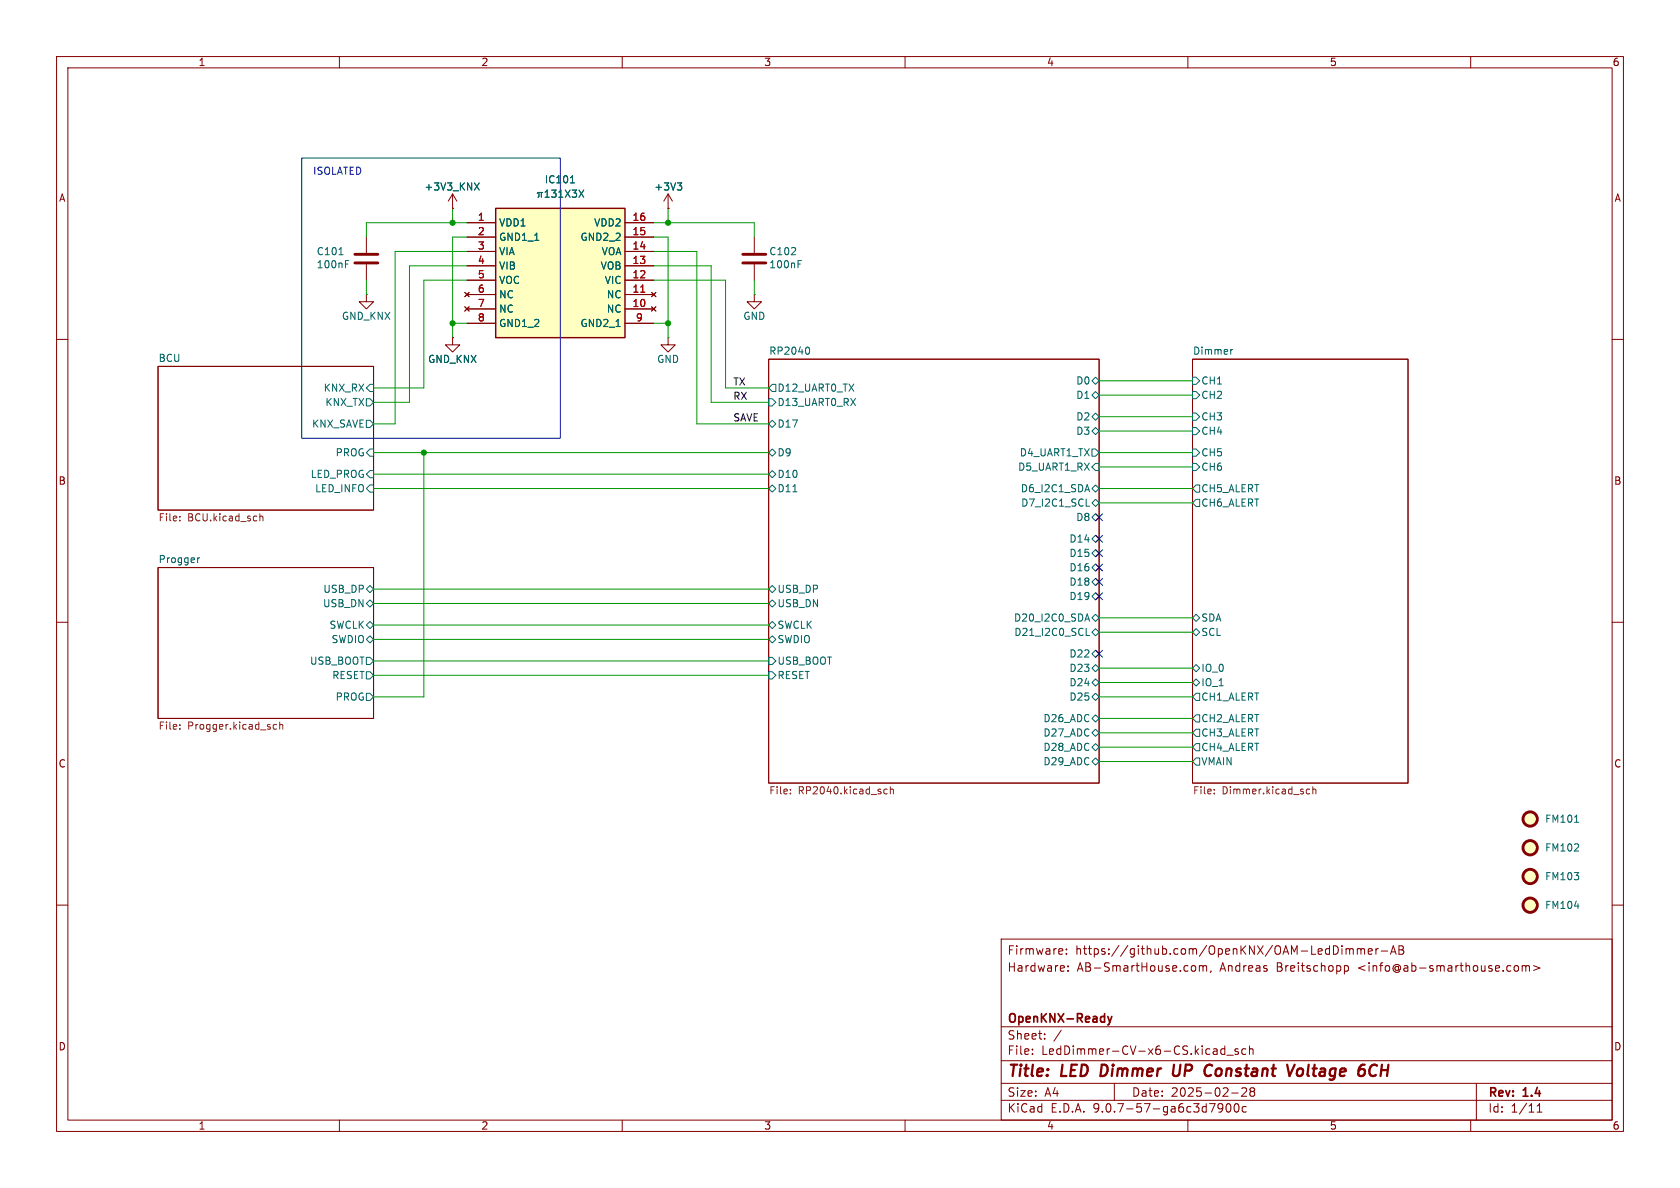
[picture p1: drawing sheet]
<svg xmlns="http://www.w3.org/2000/svg" width="297mm" height="210mm" viewBox="0 0 297 210" stroke-linecap="round" stroke-linejoin="round" font-family="sans-serif">
<g fill="none" stroke="#840000" stroke-width=".18">
<path d="M10 10h277v190h-277zM12 12h273v186h-273zM60 10v2M110 10v2M160 10v2M210 10v2M260 10v2M80 36.8h.1M80 34.3l-.8 1.3M80 34.3l.8 1.3M80 34.3v2.5M64.8 52.1v1.2h1.2l-1.2 1.3-1.3-1.3h1.3"/>
<path d="M64.8 52.1h.1M64.8 41.9v2.8M64.8 46.7v2.8M80 59.7v1.3h1.3l-1.3 1.2-1.3-1.2h1.3M80 59.7h.1M118.1 59.7v1.3h1.3l-1.3 1.2-1.3-1.2h1.3M118.1 59.7h.1M133.3 41.9v2.8M133.3 46.7v2.8M10 60h2M27.9 64.8h38.1v25.4h-38.1zM135.9 63.5h58.4v74.9h-58.4z"/>
<path d="M210.8 63.5h38.1v74.9h-38.1zM285 60h2M10 110h2M27.9 100.3h38.1v26.7h-38.1zM285 110h2M10 160h2M177 166h108v32h-108zM187.8 167.8l.1 .3-.7 .1M188.5 168.6v.1M188.5 167.8v.1M188.8 171.6v.1M188.8 170.8v.1"/>
<path d="M211.1 170.7l.3 .3v.4l-.3 .3M212 170.8l.5-.1 .2 .2M212 170.7v1M212.7 170.9l.2-.2 .3 .1 .1 .9M212.7 170.9v.8M214.1 171.6l-.1 .3M237.7 170.8l.4-.1 .3 .3v.4l-.2 .2h-.5M237.7 170.7v1.5M238 167.7v1M238 167.8l.4-.1 .2 .2M238.6 167.9l.2-.2 .4 .1v.9M238.6 167.9v.8"/>
<path d="M240 167.8l.4-.1 .2 .2M240 167.7v1M240.6 167.9l.2-.2 .4 .1v.9M240.6 167.9v.8M241.9 168.2l.7-.1-.1-.3-.4-.1-.2 .2 .1 .7h.5M243.2 167.7v1M243.7 167.7l-.3 .1-.2 .2M244.2 168.1h1.1M245.8 168.7l.5-1.5 .5 1.5M246 168.3h.7M247.3 167.2h.5l.2 .1 .1 .3-.3 .3a.4 .4 0 0 1 .4 .4 .4 .4 0 0 1-.3 .4h-.6zM247.3 167.9h.5"/>
<path d="M267.8 170.8l.4-.1 .3 .3v.4l-.3 .3-.4-.1-.1-.2v-.4zM269.1 170.8l.4-.1 .2 .2M269.1 170.7v1M269.7 170.9l.3-.2 .3 .1 .1 .9M269.7 170.9v.8M271.1 170.7l1.1 .4-1.1 .5M285 160h2M60 198v2M110 198v2M160 198v2M177 194.5h108M177 191.5h108"/>
<path d="M177 187.5h108M177 181.5h108M182.5 186.3v.1M182.5 185.5v.1M184.7 183.6v.1M184.7 182.8v.1M187.6 182.1l-1.3 2M197 191.5v3M210 198v2M216.2 195.7l-.3 .3h-.3l-.3-.3 .2-.5 .4-.1 .2 .1a.99 .99 0 0 1-.4 1.4h-.2M216.5 184.9v1.5M216.5 185.5l-.4-.1-.3 .3v.4l.2 .2h.5"/>
<path d="M216.9 186.5h1.1M216.9 195.2l.2-.1a.81 .81 0 0 1 .6 .6 .81 .81 0 0 1-.3 .8l-.2 .1a.81 .81 0 0 1-.3-1.4zM217.7 193.2h1.2M218.3 195.2l.2-.1a.81 .81 0 0 1 .6 .6 .81 .81 0 0 1-.3 .8l-.1 .1a.81 .81 0 0 1-.4-1.4zM218.9 185.5l-.4-.1-.2 .2 .1 .2 .5 .2v.3h-.6M219.5 192.4l.6-.1 .2 .1 .1 .3-.9 1.1h.9M220.2 185.5l-.4-.1-.3 .3v.4l.2 .2h.5M220.3 195.7l-.4-.1-.3 .3v.4l.1 .2h.6M220.9 185.5l.2-.1 .4 .1v.9M220.9 184.9v1.5M221.2 192.9l-.2-.2 .2-.4 .5 .1 .1 .2-.3 .3M221.2 192.9l-.2 .3v.5l.2 .1 .5-.1 .1-.2-.1-.4-.2-.2"/>
<path d="M221.2 192.9h.3M260 198v2M261 191.5v6.5M271.7 196.6h.9M271.7 195.5l.5-.4v1.5"/>
</g>
<path d="M194.8 188.2l-.3 2h.5M207.6 188.2l-.3 1.6 .2 .3a.66 .66 0 0 0 .9-.1M213.9 188.2l.4 .2M214.1 190l-.1 .1M228.9 188.2l-.9 2M229.4 189.1a.52 .52 0 0 1 .6-.2 .52 .52 0 0 1 .4 .4l-.1 .5a.55 .55 0 0 1-.5 .4 .55 .55 0 0 1-.5-.4zM243.4 188.4a.88 .88 0 0 0-1 0 .88 .88 0 0 0-.3 1 .69 .69 0 0 0 .3 .7 .69 .69 0 0 0 .8-.1" fill="none" stroke="#840000" stroke-width=".4"/>
<path d="M195.8 179.7l.4 1M196.6 179.7l-.4 1M196.2 180.7l-.1 .3-.3 .2" fill="none" stroke="#840000" stroke-width=".3"/>
<g fill="none" stroke="#006464" stroke-width=".18">
<path d="M83.9 32.3l.8 1.3M84.7 32.3l-.8 1.3M59.9 45h.7M61.1 46.7h.4M61.1 46.1h.6M141.1 46.7h.4M141.1 46.1h.6M64.8 74.3h.6l.6 .6-.6 .7h-.6zM64.8 70.5h.6l.6 .6-.6 .7h-.6zM65.4 67.9h.6v1.3h-.6l-.6-.6zM65.4 79.4h.6v1.2h-.6l-.6-.6zM135.9 70.5h.6l.7 .6-.7 .7h-.6z"/>
<path d="M136.5 74.3l.7 .6-.7 .7-.6-.7zM136.5 67.9h.7v1.3h-.7l-.6-.6zM142.8 61.4a.79 .79 0 0 1 0 1.2M193 69.9l.7-.7 .6 .7-.6 .6zM193 67.3l.7-.6 .6 .6-.6 .6zM193 76.2l.7-.6 .6 .6-.6 .6zM193 79.4h.7l.6 .6-.6 .6h-.7zM193 73.7l.7-.7 .6 .7-.6 .6zM210.8 69.2h.7l.6 .7-.6 .6h-.7zM210.8 66.7h.7l.6 .6-.6 .6h-.7zM210.8 73h.7l.6 .7-.6 .6h-.7zM210.8 79.4h.7l.6 .6-.6 .6h-.7z"/>
<path d="M210.8 75.6h.7l.6 .6-.6 .6h-.7zM217.9 61.8l-.3 .2M34.9 98.6v.9M35.3 98.6l-.4 .3M65.4 83.2h.6v1.3h-.6l-.6-.7zM65.4 85.7h.6v1.3h-.6l-.6-.6zM135.9 83.8l.6-.6 .7 .6-.7 .7zM135.9 80l.6-.6 .7 .6-.7 .6zM135.9 86.4l.6-.7 .7 .7-.7 .6zM140.2 86.9h.7M192 89.5h.6M192.2 85.7l.4 1.2"/>
<path d="M193 95.3l.7-.7 .6 .7-.6 .6zM193 97.8l.7-.6 .6 .6-.6 .6zM193 88.9l.7-.6 .6 .6-.6 .6zM193 91.4l.7-.6 .6 .6-.6 .7zM193 86.4l.7-.7 .6 .7-.6 .6zM193.7 81.9h.6v1.3h-.6l-.7-.6zM210.8 81.9h.7l.6 .7-.6 .6h-.7zM211.5 85.7h.6v1.3h-.6l-.7-.6zM211.5 88.3h.6v1.2h-.6l-.7-.6zM64.8 106.7l.6-.7 .6 .7-.6 .6zM64.8 104.1l.6-.6 .6 .6-.6 .7zM64.8 110.5l.6-.6 .6 .6-.6 .6z"/>
<path d="M64.8 118.7h.6l.6 .7-.6 .6h-.6zM64.8 113l.6-.6 .6 .6-.6 .7zM64.8 116.2h.6l.6 .6-.6 .7h-.6zM135.9 104.1l.6-.6 .7 .6-.7 .7zM135.9 106.7l.6-.7 .7 .7-.7 .6zM135.9 118.7h.6l.7 .7-.7 .6h-.6zM135.9 113l.6-.6 .7 .6-.7 .7zM135.9 116.2h.6l.7 .6-.7 .7h-.6zM136.5 109.9l.7 .6-.7 .6-.6-.6zM191.9 109.4h.6M192 112.3h.6M192.2 108.5l.4 1.3"/>
<path d="M193 109.2l.7-.6 .6 .6-.6 .7zM193 105.4l.7-.6 .6 .6-.6 .6zM193 102.9l.7-.7 .6 .7-.6 .6zM193 115.6l.7-.7 .6 .7-.6 .6zM193 111.8l.7-.7 .6 .7-.6 .6zM193 100.3l.7-.6 .6 .6-.6 .7zM193.7 117.5l.6 .6-.6 .6-.7-.6zM210.8 109.2l.7-.6 .6 .6-.6 .7zM210.8 118.1l.7-.6 .6 .6-.6 .6zM211.5 111.1l.6 .7-.6 .6-.7-.6zM64.8 122.6h.6l.6 .6-.6 .6h-.6zM193 123.2l.7-.6 .6 .6-.6 .6z"/>
<path d="M193 134.6l.7-.6 .6 .6-.6 .7zM193 129.5l.7-.6 .6 .6-.6 .7zM193 120.7l.7-.7 .6 .7-.6 .6zM193 127l.7-.6 .6 .6-.6 .6zM193.7 131.4l.6 .7-.6 .6-.7-.6zM210.8 120.7l.7-.7 .6 .7-.6 .6zM211.5 134h.6v1.3h-.6l-.7-.7zM211.5 122.6h.6v1.2h-.6l-.7-.6zM211.5 126.4h.6v1.2h-.6l-.7-.6zM211.5 128.9h.6v1.3h-.6l-.7-.7zM211.5 131.4h.6v1.3h-.6l-.7-.6zM278.4 145.4h.7"/>
<path d="M278.4 160.2h.7"/>
</g>
<g fill="none" stroke="#725600" stroke-width=".18">
<path d="M31.8 92v.1M31.8 91.3v.1M45.9 90.8v1.3M45.9 91.4l.2-.2 .3 .1 .1 .8M31.8 128.1v.1M31.8 128.8v.1M48.3 128.7l.2 .2 .4-.1M48.9 128.1h-.4l-.2 .2M49.4 128.2l.2-.1h.3l.1 .8M49.4 127.6v1.3M139.7 139.6v.1M156.9 139.6l-.4-.1-.2 .1"/>
<path d="M157.4 139.6l.2-.1 .3 .1v.7M157.4 139.1v1.2M214.7 139.6v.1M231.1 139.6h.4M232.1 139.6l.2-.1 .3 .1v.7M232.1 139.1v1.2M139.7 140.2v.1M156.3 140.2l.2 .1h.4M214.7 140.2v.1M231.1 140.3h.4"/>
</g>
<g fill="#ffffc2" stroke="#ffffc2" stroke-width=".18">
<circle cx="270.5" cy="144.8" r="1.27"/>
<circle cx="270.5" cy="160" r="1.27"/>
<circle cx="270.5" cy="149.9" r="1.27"/>
<circle cx="270.5" cy="154.9" r="1.27"/>
</g>
<g fill="none" stroke="#840000" stroke-width=".51">
<path d="M62.7 45h4.1M62.7 46.5h4.1M131.3 45h4.1M131.3 46.5h4.1"/>
<circle cx="270.5" cy="154.9" r="1.27"/>
<circle cx="270.5" cy="144.8" r="1.27"/>
<circle cx="270.5" cy="149.9" r="1.27"/>
<circle cx="270.5" cy="160" r="1.27"/>
</g>
<path d="M87.6 36.8h22.9v22.9h-22.9z" fill="#ffffc2"/>
<path d="M87.6 36.8h22.9v22.9h-22.9z" fill="none" stroke="#840000" stroke-width=".25"/>
<g fill="none" stroke="#840000" stroke-width=".18">
<path d="M80 36.8h.1M82.5 39.4h5.1M110.5 39.4h5.1M118.1 36.8h.1M118.1 34.3l-.8 1.3M118.1 34.3l.8 1.3M118.1 34.3v2.5M80 59.7h.1M82.2 51.7l.7 .8M82.2 54.2l.7 .8M82.5 41.9h5.1M82.5 44.5h5.1"/>
<path d="M82.5 47h5.1M82.5 49.5h5.1M82.5 52.1h5.1M82.5 54.6h5.1M82.5 57.2h5.1M82.9 51.7l-.7 .8M82.9 54.2l-.7 .8M110.5 41.9h5.1M110.5 44.5h5.1M110.5 47h5.1M110.5 49.5h5.1M110.5 52.1h5.1"/>
<path d="M110.5 54.6h5.1M110.5 57.2h5.1M115.2 51.7l.8 .8M115.2 54.2l.8 .8M116 51.7l-.8 .8M116 54.2l-.8 .8M133.3 52.1v1.2h1.3l-1.3 1.3-1.2-1.3h1.2M133.3 52.1h.1"/>
</g>
<path d="M113.3 51.7h.7" fill="none" stroke="#a90000" stroke-width=".18"/>
<g fill="none" stroke="#006464" stroke-width=".18">
<path d="M83.9 32.3l.8 1.3M84.7 32.3l-.8 1.3M95.3 34v.7l-.2 .2M95.7 34v.9M95.9 34h-.7l-.2 .2M96.4 34.9h.7M96.4 34l.3-.4v1.3M97.5 33.6h.8l-.4 .5 .3 .1v.5l-.1 .2-.6-.2M98.8 34.9h.7M98.8 34l.4-.4v1.3M99.9 33.6l.9 1.3M100.8 33.6l-.9 1.3"/>
<path d="M100.8 32.3h.8M101.1 31.2l.1-.1v1.2M101.1 33.6h.8l-.4 .5 .4 .1v.5l-.2 .2-.6-.2M102.4 33.6l.8 1.3M103.2 33.6l-.8 1.3M119.7 32.3h.8l-.4 .5M120.3 32.8l.2 .3v.3l-.2 .2"/>
</g>
<g fill="none" stroke="#009600" stroke-width=".18">
<path d="M80 36.8v2.6M82.5 39.4h-17.7v2.5M115.6 39.4h17.7v2.5M118.1 36.8v2.6M64.8 49.5v2.6M80 57.2h2.5M82.5 41.9h-2.5v17.8M82.5 44.5h-12.7v30.4h-3.8M82.5 49.5h-7.6v19.1h-8.9M82.5 47h-10.1v24.1h-6.4M115.6 41.9h2.5v17.8M115.6 44.5h7.6v30.4h12.7"/>
<path d="M115.6 49.5h12.7v19.1h7.6M115.6 47h10.1v24.1h10.2M115.6 57.2h2.5M133.3 49.5v2.6M194.3 69.9h16.5M194.3 73.7h16.5M194.3 67.3h16.5M194.3 76.2h16.5M66 86.4h69.9M66 80h69.9M66 83.8h69.9M74.9 80v43.2h-8.9"/>
<path d="M194.3 86.4h16.5M194.3 88.9h16.5M194.3 82.6h16.5M194.3 80h16.5M66 119.4h69.9M66 116.8h69.9M66 113h69.9M66 110.5h69.9M66 104.1h69.9M66 106.7h69.9M194.3 111.8h16.5M194.3 118.1h16.5"/>
<path d="M194.3 109.2h16.5M194.3 120.7h16.5M194.3 123.2h16.5M194.3 127h16.5M194.3 134.6h16.5M194.3 132.1h16.5M194.3 129.5h16.5"/>
</g>
<g fill="none" stroke="#000084" stroke-width=".18">
<path d="M193.7 90.8l1.2 1.2M193.7 99.7l1.2 1.2M193.7 97.2l1.2 1.2M193.7 94.6l1.2 1.3M194.9 90.8l-1.2 1.2M194.9 99.7l-1.2 1.2M194.9 97.2l-1.2 1.2M194.9 94.6l-1.2 1.3M193.7 115l1.2 1.2M193.7 102.3l1.2 1.2M193.7 104.8l1.2 1.2M194.9 115l-1.2 1.2"/>
<path d="M194.9 102.3l-1.2 1.2M194.9 104.8l-1.2 1.2"/>
</g>
<path d="M53.3 27.9h45.8v49.6h-45.8z" fill="none" stroke="#0000c2" stroke-width=".18"/>
<g fill="#009600" stroke="#009600" stroke-width=".18">
<circle cx="80" cy="39.4" r=".46"/>
<circle cx="118.1" cy="39.4" r=".46"/>
<circle cx="118.1" cy="57.2" r=".46"/>
<circle cx="80" cy="57.2" r=".46"/>
<circle cx="74.9" cy="80" r=".46"/>
</g>
<g font-size="2.8" fill="#840000">
<text x="178" y="190.9">Title:</text>
<text x="187.7" y="190.9">LED</text>
<text x="195.4" y="190.9">Dimmer</text>
<text x="209" y="190.9">UP</text>
<text x="215.4" y="190.9">Constant</text>
<text x="230.9" y="190.9">Voltage</text>
<text x="244.2" y="190.9">6CH</text>
</g>
<g font-size="2.1" fill="#840000">
<text x="178" y="172">Hardware:</text>
<text x="178" y="169">Firmware:</text>
<text x="190.1" y="169">https://github.com/OpenKNX/OAM-LedDimmer-AB</text>
<text x="190.4" y="172">AB-SmartHouse.com,</text>
<text x="215.7" y="172">Andreas</text>
<text x="225.8" y="172">Breitschopp</text>
<text x="240.3" y="172">&lt;info@ab-smarthouse.com&gt;</text>
<text x="178" y="184">Sheet:</text>
<text x="178" y="181.2">OpenKNX-Ready</text>
<text x="178" y="186.7">File:</text>
<text x="184.1" y="186.7">LedDimmer-CV-x6-CS.kicad_sch</text>
<text x="178" y="196.9">KiCad</text>
<text x="178" y="194.1">Size:</text>
<text x="184.7" y="194.1">A4</text>
<text x="185.7" y="196.9">E.D.A.</text>
<text x="193.3" y="196.9">9.0.7-57-ga6c3d7900c</text>
<text x="200" y="194.1">Date:</text>
<text x="207" y="194.1">2025-02-28</text>
<text x="263" y="194.3">Rev:</text>
<text x="263" y="196.9">Id:</text>
<text x="267.1" y="196.9">1/11</text>
<text x="269.4" y="194.3">1.4</text>
</g>
<g font-size="1.8" fill="#840000">
<text x="35" y="11.9">1</text>
<text x="85" y="11.9">2</text>
<text x="135" y="11.9">3</text>
<text x="185" y="11.9">4</text>
<text x="235" y="11.9">5</text>
<text x="285" y="11.9">6</text>
<text x="10.3" y="35.9">A</text>
<text x="285.3" y="35.9">A</text>
<text x="10.3" y="85.9">B</text>
<text x="285.3" y="85.9">B</text>
<text x="10.3" y="135.9">C</text>
<text x="285.3" y="135.9">C</text>
<text x="10.3" y="185.9">D</text>
<text x="285.3" y="185.9">D</text>
<text x="35" y="199.9">1</text>
<text x="85" y="199.9">2</text>
<text x="135" y="199.9">3</text>
<text x="185" y="199.9">4</text>
<text x="235" y="199.9">5</text>
<text x="285" y="199.9">6</text>
</g>
<text font-size="1.8" fill="#0000c2" x="55.3" y="31.1">ISOLATED</text>
<g font-size="1.8" fill="#006464">
<text x="74.9" y="33.9">+3V3_KNX</text>
<text x="96.2" y="32.6">IC101</text>
<text x="115.6" y="33.9">+3V3</text>
<text x="88.1" y="40.2">VDD1</text>
<text x="104.9" y="40.2">VDD2</text>
<text x="55.9" y="45.3">C101</text>
<text x="55.9" y="47.6">100nF</text>
<text x="88.1" y="42.8">GND1_1</text>
<text x="88.1" y="45.3">VIA</text>
<text x="88.1" y="47.9">VIB</text>
<text x="102.5" y="42.8">GND2_2</text>
<text x="106.1" y="47.9">VOB</text>
<text x="106.3" y="45.3">VOA</text>
<text x="135.9" y="45.3">C102</text>
<text x="135.9" y="47.6">100nF</text>
<text x="88.1" y="50.4">VOC</text>
<text x="88.1" y="52.9">NC</text>
<text x="106.8" y="50.4">VIC</text>
<text x="107.2" y="52.9">NC</text>
<text x="60.3" y="56.7">GND_KNX</text>
<text x="88.1" y="55.5">NC</text>
<text x="88.1" y="58">GND1_2</text>
<text x="102.5" y="58">GND2_1</text>
<text x="107.2" y="55.5">NC</text>
<text x="131.3" y="56.7">GND</text>
<text x="27.9" y="64.1">BCU</text>
<text x="75.6" y="64.4">GND_KNX</text>
<text x="116.1" y="64.4">GND</text>
<text x="135.9" y="62.8">RP2040</text>
<text x="210.8" y="62.8">Dimmer</text>
<text x="57.1" y="69.4">KNX_RX</text>
<text x="57.4" y="72">KNX_TX</text>
<text x="137.4" y="69.4">D12_UART0_TX</text>
<text x="137.4" y="72">D13_UART0_RX</text>
<text x="190.2" y="70.7">D1</text>
<text x="190.2" y="68.2">D0</text>
<text x="212.3" y="70.7">CH2</text>
<text x="212.3" y="68.2">CH1</text>
<text x="55.1" y="75.8">KNX_SAVE</text>
<text x="137.4" y="75.8">D17</text>
<text x="190.2" y="77.1">D3</text>
<text x="190.2" y="74.5">D2</text>
<text x="212.3" y="74.5">CH3</text>
<text x="212.3" y="77.1">CH4</text>
<text x="59.2" y="80.9">PROG</text>
<text x="137.4" y="80.9">D9</text>
<text x="179.9" y="83.4">D5_UART1_RX</text>
<text x="180.2" y="80.9">D4_UART1_TX</text>
<text x="212.3" y="83.4">CH6</text>
<text x="212.3" y="80.9">CH5</text>
<text x="54.8" y="84.7">LED_PROG</text>
<text x="55.6" y="87.2">LED_INFO</text>
<text x="137.4" y="84.7">D10</text>
<text x="137.4" y="87.2">D11</text>
<text x="180.4" y="87.2">D6_I2C1_SDA</text>
<text x="180.4" y="89.8">D7_I2C1_SCL</text>
<text x="212.3" y="87.2">CH5_ALERT</text>
<text x="212.3" y="89.8">CH6_ALERT</text>
<text x="190.2" y="92.3">D8</text>
<text x="27.9" y="99.6">Progger</text>
<text x="189" y="101.2">D16</text>
<text x="189" y="96.1">D14</text>
<text x="189" y="98.7">D15</text>
<text x="57" y="107.5">USB_DN</text>
<text x="57.1" y="105">USB_DP</text>
<text x="137.4" y="105">USB_DP</text>
<text x="137.4" y="107.5">USB_DN</text>
<text x="189" y="106.3">D19</text>
<text x="189" y="103.7">D18</text>
<text x="58.1" y="111.4">SWCLK</text>
<text x="58.5" y="113.9">SWDIO</text>
<text x="137.4" y="113.9">SWDIO</text>
<text x="137.4" y="111.4">SWCLK</text>
<text x="179.2" y="110.1">D20_I2C0_SDA</text>
<text x="179.2" y="112.6">D21_I2C0_SCL</text>
<text x="212.3" y="112.6">SCL</text>
<text x="212.3" y="110.1">SDA</text>
<text x="54.7" y="117.7">USB_BOOT</text>
<text x="137.4" y="117.7">USB_BOOT</text>
<text x="189" y="119">D23</text>
<text x="189" y="116.4">D22</text>
<text x="212.3" y="119">IO_0</text>
<text x="58.6" y="120.2">RESET</text>
<text x="59.2" y="124.1">PROG</text>
<text x="137.4" y="120.2">RESET</text>
<text x="189" y="124.1">D25</text>
<text x="189" y="121.5">D24</text>
<text x="212.3" y="121.5">IO_1</text>
<text x="212.3" y="124.1">CH1_ALERT</text>
<text x="184.4" y="130.4">D27_ADC</text>
<text x="184.4" y="127.9">D26_ADC</text>
<text x="212.3" y="127.9">CH2_ALERT</text>
<text x="212.3" y="130.4">CH3_ALERT</text>
<text x="184.4" y="135.5">D29_ADC</text>
<text x="184.4" y="132.9">D28_ADC</text>
<text x="212.3" y="135.5">VMAIN</text>
<text x="212.3" y="132.9">CH4_ALERT</text>
<text x="273.1" y="145.6">FM101</text>
<text x="273.1" y="150.7">FM102</text>
<text x="273.1" y="155.8">FM103</text>
<text x="273.1" y="160.9">FM104</text>
</g>
<g font-size="1.8" fill="#a90000">
<text x="84.4" y="39.1">1</text>
<text x="84.4" y="41.7">2</text>
<text x="111.7" y="39.1">16</text>
<text x="111.7" y="41.7">15</text>
<text x="84.4" y="44.2">3</text>
<text x="84.4" y="46.7">4</text>
<text x="111.7" y="44.2">14</text>
<text x="111.7" y="46.7">13</text>
<text x="84.4" y="49.3">5</text>
<text x="84.4" y="51.8">6</text>
<text x="111.7" y="49.3">12</text>
<text x="111.7" y="51.8">11</text>
<text x="84.4" y="54.4">7</text>
<text x="84.4" y="56.9">8</text>
<text x="111.7" y="54.4">10</text>
<text x="112.3" y="56.9">9</text>
</g>
<g font-size="1.8" fill="#0f0f0f">
<text x="129.5" y="68.2">TX</text>
<text x="129.5" y="70.8">RX</text>
<text x="129.5" y="74.6">SAVE</text>
</g>
<g font-size="1.8" fill="#725600">
<text x="27.9" y="92.5">File:</text>
<text x="33.2" y="92.5">BCU.kicad_sch</text>
<text x="27.9" y="129.3">File:</text>
<text x="33.2" y="129.3">Progger.kicad_sch</text>
<text x="135.9" y="140.7">File:</text>
<text x="141.1" y="140.7">RP2040.kicad_sch</text>
<text x="210.8" y="140.7">File:</text>
<text x="216" y="140.7">Dimmer.kicad_sch</text>
</g>
</svg>
